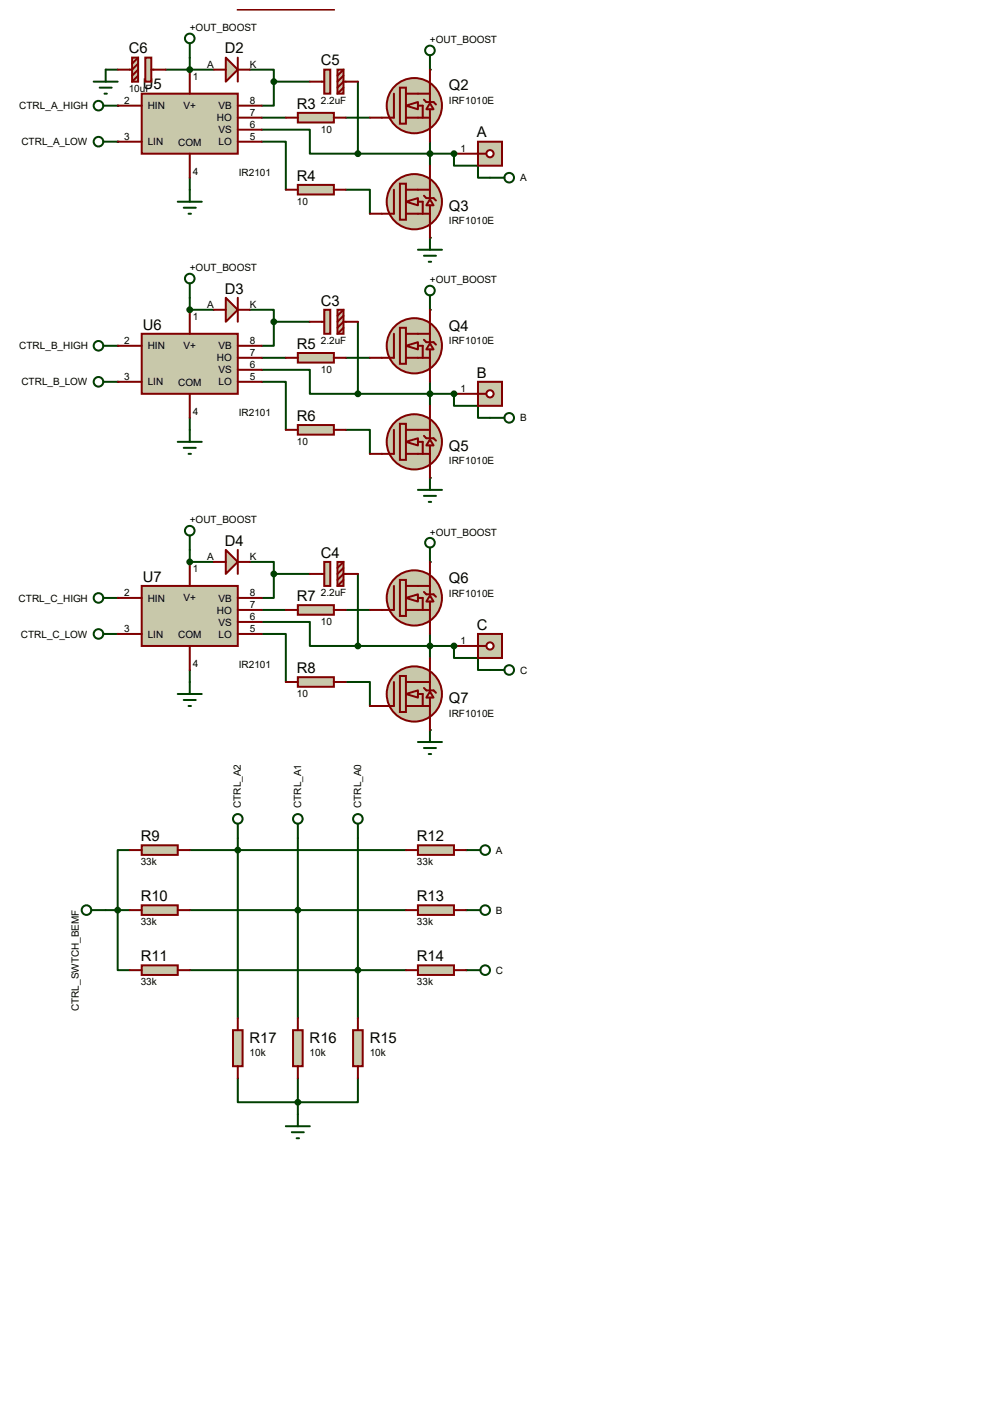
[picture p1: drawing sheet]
<svg xmlns="http://www.w3.org/2000/svg" width="210mm" height="297mm" viewBox="0 0 210 297" stroke-linecap="round" stroke-linejoin="round" font-family="sans-serif">
<circle cx="90.9" cy="14.7" r=".21" fill="#004000"/>
<path d="M73.2 24.9h5M90.9 30v5.1M73.2 40.1h5v5.1" fill="none" stroke="#004000" stroke-width=".42"/>
<g fill="#004000">
<circle cx="90.9" cy="50.3" r=".21"/>
<circle cx="90.9" cy="65.5" r=".21"/>
</g>
<path d="M73.2 75.7h5M73.2 90.9h5v5.1M90.9 80.8v5.1" fill="none" stroke="#004000" stroke-width=".42"/>
<g fill="#004000">
<circle cx="90.9" cy="101.1" r=".21"/>
<circle cx="90.9" cy="118.9" r=".21"/>
</g>
<path d="M73.2 129h5M90.9 134.1v5.1M73.2 144.3h5v5.1" fill="none" stroke="#004000" stroke-width=".42"/>
<g fill="#004000">
<circle cx="90.9" cy="154.4" r=".21"/>
<circle cx="24.9" cy="22.4" r=".21"/>
<circle cx="24.9" cy="30" r=".21"/>
</g>
<path d="M40.1 37.6v2.5M55.4 30h5.1v10.1M55.4 24.9h5.1" fill="none" stroke="#004000" stroke-width=".42"/>
<g fill="#004000">
<circle cx="24.9" cy="73.2" r=".21"/>
<circle cx="24.9" cy="80.8" r=".21"/>
</g>
<path d="M55.4 75.7h5.1M40.1 88.4v2.5M55.4 80.8h5.1v10.1" fill="none" stroke="#004000" stroke-width=".42"/>
<g fill="#004000">
<circle cx="24.9" cy="126.5" r=".21"/>
<circle cx="24.9" cy="134.1" r=".21"/>
</g>
<path d="M55.4 134.1h5.1v10.2M55.4 129h5.1M90.9 136.7h5.1M40.1 141.7v2.6M27.4 179.8h-2.5v25.4h2.5M40.1 179.8h10.2M50.3 177.3v38.1M63 177.3v38.1M75.7 177.3v38.1M22.4 192.5h5M40.1 192.5h22.9M40.1 205.2h35.6" fill="none" stroke="#004000" stroke-width=".42"/>
<circle cx="96" cy="136.7" r=".21" fill="#004000"/>
<path d="M90.9 83.3h5.1M96 136.7v2.5h5.1v2.5h2.5" fill="none" stroke="#004000" stroke-width=".42"/>
<circle cx="96" cy="83.3" r=".21" fill="#004000"/>
<path d="M90.9 32.5h5.1M96 83.3v2.6h5.1v2.5h2.5" fill="none" stroke="#004000" stroke-width=".42"/>
<circle cx="96" cy="32.5" r=".21" fill="#004000"/>
<path d="M96 32.5v2.6h5.1v2.5h2.5M50.3 179.8h35.6" fill="none" stroke="#004000" stroke-width=".42"/>
<circle cx="98.6" cy="179.8" r=".21" fill="#004000"/>
<path d="M63 192.5h22.9" fill="none" stroke="#004000" stroke-width=".42"/>
<circle cx="98.6" cy="192.5" r=".21" fill="#004000"/>
<path d="M75.7 205.2h10.2" fill="none" stroke="#004000" stroke-width=".42"/>
<circle cx="98.6" cy="205.2" r=".21" fill="#004000"/>
<g fill="none" stroke="#004000" stroke-width=".42">
<path d="M40.1 12.2v2.5M52.8 14.7h5.1v2.6M57.9 17.3v5.1h-2.5M57.9 17.3h7.6M75.7 17.3v15.2M55.4 27.4h10.1v5.1h10.2M75.7 32.5h15.2M52.8 65.5h5.1v2.6M55.4 78.2h10.1v5.1h10.2M57.9 68.1v5.1h-2.5M57.9 68.1h7.6M75.7 68.1v15.2"/>
<path d="M75.7 83.3h15.2M52.8 118.9h5.1v2.5M55.4 131.6h10.1v5.1h10.2M57.9 121.4v5.1h-2.5M57.9 121.4h7.6M75.7 136.7h15.2M75.7 121.4v15.3M50.3 228.1v5.1h25.4v-5.1M63 228.1v7.6"/>
</g>
<circle cx="40.1" cy="14.7" r=".21" fill="#004000"/>
<path d="M40.1 14.7h5.1M40.1 63v2.5" fill="none" stroke="#004000" stroke-width=".42"/>
<circle cx="40.1" cy="65.5" r=".21" fill="#004000"/>
<path d="M40.1 65.5h5.1M40.1 118.9h5.1" fill="none" stroke="#004000" stroke-width=".42"/>
<circle cx="40.1" cy="118.9" r=".21" fill="#004000"/>
<g fill="none" stroke="#004000" stroke-width=".42">
<path d="M22.4 14.7h2.5M35.1 14.7h5M40.1 9.1v3.1M37.6 42.7h5.1M38.9 43.9h2.5M39.9 45.2h.5M40.1 40.1v2.6M40.1 116.3v2.6"/>
<circle cx="40.1" cy="8.1" r="1.02"/>
</g>
<path d="M47.8 12.2l2.5 2.5-2.5 2.6z" fill="#c8c8aa" stroke="#800000" stroke-width=".42"/>
<path d="M45.2 14.7h2.6M50.3 12.2v5.1M50.3 14.7h2.5" fill="none" stroke="#800000" stroke-width=".42"/>
<path d="M63 23.9h7.6v2h-7.6z" fill="#c8c8aa" stroke="#800000" stroke-width=".42"/>
<path d="M60.5 24.9h2.5M70.6 24.9h2.6" fill="none" stroke="#800000" stroke-width=".42"/>
<circle cx="90.9" cy="32.5" r=".51" fill="#004000" stroke="#004000" stroke-width=".42"/>
<g fill="none" stroke="#004000" stroke-width=".42">
<path d="M90.9 11.7v3"/>
<circle cx="90.9" cy="10.7" r="1.02"/>
</g>
<g fill="#c8c8aa" stroke="#800000" stroke-width=".42">
<path d="M85.9 22.4l2.5-.8v1.5z"/>
<path d="M84.6 18.5h1.3v7.7h-1.3z"/>
<circle cx="87.6" cy="22.4" r="5.8"/>
</g>
<path d="M83.3 19.8v5.1h-2.5M85.9 19.8h5M85.9 24.9h5M88.4 22.4h1v2.5" fill="none" stroke="#800000" stroke-width=".42"/>
<path d="M90.9 21.8l.8 1.3h-1.5z" fill="#c8c8aa" stroke="#800000" stroke-width=".42"/>
<path d="M90.9 14.7v2.6M90.9 17.5v4.1M78.2 24.9h2.6M89.7 21.1l.5 .5h1.5l.5 .5M90.9 23.1v6.9" fill="none" stroke="#800000" stroke-width=".42"/>
<path d="M63 39.1h7.6v2h-7.6z" fill="#c8c8aa" stroke="#800000" stroke-width=".42"/>
<path d="M60.5 40.1h2.5M70.6 40.1h2.6" fill="none" stroke="#800000" stroke-width=".42"/>
<path d="M88.4 52.8h5.1M89.7 54.1h2.5M90.7 55.4h.5M90.9 50.3v2.5" fill="none" stroke="#004000" stroke-width=".42"/>
<g fill="#c8c8aa" stroke="#800000" stroke-width=".42">
<path d="M85.9 42.7l2.5-.8v1.5z"/>
<path d="M84.6 38.9h1.3v7.6h-1.3z"/>
<circle cx="87.6" cy="42.7" r="5.8"/>
</g>
<path d="M83.3 40.1v5.1h-2.5M85.9 45.2h5M85.9 40.1h5M88.4 42.7h1v2.5" fill="none" stroke="#800000" stroke-width=".42"/>
<path d="M90.9 42.2l.8 1.2h-1.5z" fill="#c8c8aa" stroke="#800000" stroke-width=".42"/>
<path d="M90.9 35.1v2.5M90.9 37.8v4.1M78.2 45.2h2.6M89.7 41.4l.5 .5h1.5l.5 .5M90.9 43.4v6.9" fill="none" stroke="#800000" stroke-width=".42"/>
<g fill="none" stroke="#004000" stroke-width=".42">
<path d="M40.1 59.9v3.1M37.6 93.5h5.1M38.9 94.7h2.5M39.9 96h.5M40.1 90.9v2.6"/>
<circle cx="40.1" cy="58.9" r="1.02"/>
</g>
<path d="M47.8 63l2.5 2.5-2.5 2.6z" fill="#c8c8aa" stroke="#800000" stroke-width=".42"/>
<path d="M45.2 65.5h2.6M50.3 63v5.1M50.3 65.5h2.5" fill="none" stroke="#800000" stroke-width=".42"/>
<path d="M63 74.7h7.6v2h-7.6z" fill="#c8c8aa" stroke="#800000" stroke-width=".42"/>
<path d="M60.5 75.7h2.5M70.6 75.7h2.6" fill="none" stroke="#800000" stroke-width=".42"/>
<circle cx="90.9" cy="83.3" r=".51" fill="#004000" stroke="#004000" stroke-width=".42"/>
<g fill="none" stroke="#004000" stroke-width=".42">
<path d="M90.9 62.5v3"/>
<circle cx="90.9" cy="61.5" r="1.02"/>
</g>
<g fill="#c8c8aa" stroke="#800000" stroke-width=".42">
<path d="M85.9 73.2l2.5-.8v1.5z"/>
<path d="M84.6 69.3h1.3v7.7h-1.3z"/>
<circle cx="87.6" cy="73.2" r="5.8"/>
</g>
<path d="M83.3 70.6v5.1h-2.5M85.9 75.7h5M85.9 70.6h5M88.4 73.2h1v2.5" fill="none" stroke="#800000" stroke-width=".42"/>
<path d="M90.9 72.6l.8 1.3h-1.5z" fill="#c8c8aa" stroke="#800000" stroke-width=".42"/>
<path d="M78.2 75.7h2.6M89.7 71.9l.5 .5h1.5l.5 .5M90.9 65.5v2.6M90.9 68.3v4.1M90.9 73.9v6.9" fill="none" stroke="#800000" stroke-width=".42"/>
<path d="M63 89.9h7.6v2h-7.6z" fill="#c8c8aa" stroke="#800000" stroke-width=".42"/>
<path d="M60.5 90.9h2.5M70.6 90.9h2.6" fill="none" stroke="#800000" stroke-width=".42"/>
<path d="M88.4 103.6h5.1M89.7 104.9h2.5M90.7 106.2h.5M90.9 101.1v2.5" fill="none" stroke="#004000" stroke-width=".42"/>
<g fill="#c8c8aa" stroke="#800000" stroke-width=".42">
<path d="M85.9 93.5l2.5-.8v1.5z"/>
<path d="M84.6 89.7h1.3v7.6h-1.3z"/>
<circle cx="87.6" cy="93.5" r="5.8"/>
</g>
<path d="M83.3 90.9v5.1h-2.5M85.9 96h5M85.9 90.9h5M88.4 93.5h1v2.5" fill="none" stroke="#800000" stroke-width=".42"/>
<path d="M90.9 93l.8 1.2h-1.5z" fill="#c8c8aa" stroke="#800000" stroke-width=".42"/>
<path d="M78.2 96h2.6M89.7 92.2l.5 .5h1.5l.5 .5M90.9 85.9v2.5M90.9 88.6v4.1M90.9 94.2v6.9" fill="none" stroke="#800000" stroke-width=".42"/>
<g fill="none" stroke="#004000" stroke-width=".42">
<path d="M40.1 113.3v3M37.6 146.8h5.1M38.9 148.1h2.5M39.9 149.4h.5M40.1 144.3v2.5"/>
<circle cx="40.1" cy="112.3" r="1.02"/>
</g>
<path d="M47.8 116.3l2.5 2.6-2.5 2.5z" fill="#c8c8aa" stroke="#800000" stroke-width=".42"/>
<path d="M45.2 118.9h2.6M50.3 116.3v5.1M50.3 118.9h2.5" fill="none" stroke="#800000" stroke-width=".42"/>
<path d="M63 128h7.6v2h-7.6z" fill="#c8c8aa" stroke="#800000" stroke-width=".42"/>
<path d="M60.5 129h2.5M70.6 129h2.6" fill="none" stroke="#800000" stroke-width=".42"/>
<circle cx="90.9" cy="136.7" r=".51" fill="#004000" stroke="#004000" stroke-width=".42"/>
<g fill="none" stroke="#004000" stroke-width=".42">
<path d="M90.9 115.8v3.1"/>
<circle cx="90.9" cy="114.8" r="1.02"/>
</g>
<g fill="#c8c8aa" stroke="#800000" stroke-width=".42">
<path d="M85.9 126.5l2.5-.8v1.6z"/>
<path d="M84.6 122.7h1.3v7.6h-1.3z"/>
<circle cx="87.6" cy="126.5" r="5.8"/>
</g>
<path d="M83.3 124v5h-2.5M85.9 129h5M85.9 124h5M88.4 126.5h1v2.5" fill="none" stroke="#800000" stroke-width=".42"/>
<path d="M90.9 126l.8 1.3h-1.5z" fill="#c8c8aa" stroke="#800000" stroke-width=".42"/>
<path d="M90.9 118.9v2.5M78.2 129h2.6M89.7 125.2l.5 .5h1.5l.5 .5M90.9 121.7v4M90.9 127.3v6.8" fill="none" stroke="#800000" stroke-width=".42"/>
<path d="M63 143.3h7.6v2h-7.6z" fill="#c8c8aa" stroke="#800000" stroke-width=".42"/>
<path d="M60.5 144.3h2.5M70.6 144.3h2.6" fill="none" stroke="#800000" stroke-width=".42"/>
<path d="M88.4 157h5.1M89.7 158.2h2.5M90.7 159.5h.5M90.9 154.4v2.6" fill="none" stroke="#004000" stroke-width=".42"/>
<g fill="#c8c8aa" stroke="#800000" stroke-width=".42">
<path d="M85.9 146.8l2.5-.8v1.6z"/>
<path d="M84.6 143h1.3v7.6h-1.3z"/>
<circle cx="87.6" cy="146.8" r="5.8"/>
</g>
<path d="M83.3 144.3v5.1h-2.5M85.9 149.4h5M85.9 144.3h5M88.4 146.8h1v2.6" fill="none" stroke="#800000" stroke-width=".42"/>
<path d="M90.9 146.3l.8 1.3h-1.5z" fill="#c8c8aa" stroke="#800000" stroke-width=".42"/>
<path d="M90.9 139.2v2.5M78.2 149.4h2.6M89.7 145.5l.5 .5h1.5l.5 .6M90.9 142v4M90.9 147.6v6.8" fill="none" stroke="#800000" stroke-width=".42"/>
<path d="M101.1 30h5.1v5.1h-5.1z" fill="#c8c8aa" stroke="#800000" stroke-width=".42"/>
<path d="M101.1 32.5h1.8" fill="none" stroke="#800000" stroke-width=".42"/>
<circle cx="103.6" cy="32.5" r=".76" fill="#fff" stroke="#800000" stroke-width=".42"/>
<path d="M96 32.5h5.1" fill="none" stroke="#800000" stroke-width=".42"/>
<path d="M101.1 80.8h5.1v5.1h-5.1z" fill="#c8c8aa" stroke="#800000" stroke-width=".42"/>
<path d="M101.1 83.3h1.8" fill="none" stroke="#800000" stroke-width=".42"/>
<circle cx="103.6" cy="83.3" r=".76" fill="#fff" stroke="#800000" stroke-width=".42"/>
<path d="M96 83.3h5.1" fill="none" stroke="#800000" stroke-width=".42"/>
<path d="M101.1 134.1h5.1v5.1h-5.1z" fill="#c8c8aa" stroke="#800000" stroke-width=".42"/>
<path d="M101.1 136.7h1.8" fill="none" stroke="#800000" stroke-width=".42"/>
<circle cx="103.6" cy="136.7" r=".76" fill="#fff" stroke="#800000" stroke-width=".42"/>
<path d="M96 136.7h5.1" fill="none" stroke="#800000" stroke-width=".42"/>
<g fill="none" stroke="#004000" stroke-width=".42">
<path d="M21.8 22.4h3.1M21.8 30h3.1"/>
<circle cx="20.8" cy="22.4" r="1.02"/>
<circle cx="20.8" cy="30" r="1.02"/>
</g>
<path d="M30 19.8h20.3v12.7h-20.3z" fill="#c8c8aa" stroke="#800000" stroke-width=".42"/>
<path d="M40.1 14.7v5.1M24.9 22.4h5.1M24.9 30h5.1M40.1 32.5v5.1M50.3 22.4h5.1M50.3 30h5.1M50.3 24.9h5.1M50.3 27.4h5.1" fill="none" stroke="#800000" stroke-width=".42"/>
<g fill="none" stroke="#004000" stroke-width=".42">
<path d="M21.8 73.2h3.1M21.8 80.8h3.1"/>
<circle cx="20.8" cy="73.2" r="1.02"/>
<circle cx="20.8" cy="80.8" r="1.02"/>
</g>
<path d="M30 70.6h20.3v12.7h-20.3z" fill="#c8c8aa" stroke="#800000" stroke-width=".42"/>
<path d="M24.9 73.2h5.1M40.1 65.5v5.1M50.3 73.2h5.1M50.3 75.7h5.1M50.3 78.2h5.1M24.9 80.8h5.1M40.1 83.3v5.1M50.3 80.8h5.1" fill="none" stroke="#800000" stroke-width=".42"/>
<g fill="none" stroke="#004000" stroke-width=".42">
<path d="M21.8 126.5h3.1M21.8 134.1h3.1"/>
<circle cx="20.8" cy="134.1" r="1.02"/>
<circle cx="20.8" cy="126.5" r="1.02"/>
</g>
<path d="M30 124h20.3v12.7h-20.3z" fill="#c8c8aa" stroke="#800000" stroke-width=".42"/>
<path d="M40.1 118.9v5.1M24.9 126.5h5.1M24.9 134.1h5.1M40.1 136.7v5M50.3 126.5h5.1M50.3 134.1h5.1M50.3 129h5.1M50.3 131.6h5.1" fill="none" stroke="#800000" stroke-width=".42"/>
<g fill="none" stroke="#004000" stroke-width=".42">
<path d="M19.3 192.5h3.1"/>
<circle cx="18.3" cy="192.5" r="1.02"/>
</g>
<path d="M30 178.8h7.6v2h-7.6z" fill="#c8c8aa" stroke="#800000" stroke-width=".42"/>
<path d="M27.4 179.8h2.6M37.6 179.8h2.5" fill="none" stroke="#800000" stroke-width=".42"/>
<path d="M30 191.5h7.6v2h-7.6z" fill="#c8c8aa" stroke="#800000" stroke-width=".42"/>
<path d="M27.4 192.5h2.6M37.6 192.5h2.5" fill="none" stroke="#800000" stroke-width=".42"/>
<path d="M30 204.2h7.6v2h-7.6z" fill="#c8c8aa" stroke="#800000" stroke-width=".42"/>
<path d="M27.4 205.2h2.6M37.6 205.2h2.5" fill="none" stroke="#800000" stroke-width=".42"/>
<path d="M74.7 217.9h2v7.7h-2z" fill="#c8c8aa" stroke="#800000" stroke-width=".42"/>
<path d="M75.7 215.4v2.5M75.7 225.6v2.5" fill="none" stroke="#800000" stroke-width=".42"/>
<path d="M62 217.9h2v7.7h-2z" fill="#c8c8aa" stroke="#800000" stroke-width=".42"/>
<path d="M63 215.4v2.5M63 225.6v2.5" fill="none" stroke="#800000" stroke-width=".42"/>
<path d="M49.3 217.9h2v7.7h-2z" fill="#c8c8aa" stroke="#800000" stroke-width=".42"/>
<path d="M50.3 215.4v2.5M50.3 225.6v2.5" fill="none" stroke="#800000" stroke-width=".42"/>
<g fill="#004000" stroke="#004000" stroke-width=".42">
<circle cx="24.9" cy="192.5" r=".51"/>
<circle cx="50.3" cy="179.8" r=".51"/>
<circle cx="63" cy="192.5" r=".51"/>
<circle cx="75.7" cy="205.2" r=".51"/>
<circle cx="96" cy="136.7" r=".51"/>
<circle cx="96" cy="83.3" r=".51"/>
<circle cx="96" cy="32.5" r=".51"/>
</g>
<g fill="none" stroke="#004000" stroke-width=".42">
<path d="M103.6 37.6h3.1M103.6 88.4h3.1M103.6 141.7h3.1M50.3 174.2v3.1M63 174.2v3.1M75.7 174.2v3.1M98.6 179.8h3"/>
<circle cx="107.7" cy="37.6" r="1.02"/>
<circle cx="107.7" cy="88.4" r="1.02"/>
<circle cx="107.7" cy="141.7" r="1.02"/>
<circle cx="50.3" cy="173.2" r="1.02"/>
<circle cx="63" cy="173.2" r="1.02"/>
<circle cx="75.7" cy="173.2" r="1.02"/>
<circle cx="102.6" cy="179.8" r="1.02"/>
</g>
<path d="M88.4 178.8h7.6v2h-7.6z" fill="#c8c8aa" stroke="#800000" stroke-width=".42"/>
<path d="M85.9 179.8h2.5M96 179.8h2.6" fill="none" stroke="#800000" stroke-width=".42"/>
<g fill="none" stroke="#004000" stroke-width=".42">
<path d="M98.6 192.5h3"/>
<circle cx="102.6" cy="192.5" r="1.02"/>
</g>
<path d="M88.4 191.5h7.6v2h-7.6z" fill="#c8c8aa" stroke="#800000" stroke-width=".42"/>
<path d="M85.9 192.5h2.5M96 192.5h2.6" fill="none" stroke="#800000" stroke-width=".42"/>
<g fill="none" stroke="#004000" stroke-width=".42">
<path d="M98.6 205.2h3"/>
<circle cx="102.6" cy="205.2" r="1.02"/>
</g>
<path d="M88.4 204.2h7.6v2h-7.6z" fill="#c8c8aa" stroke="#800000" stroke-width=".42"/>
<path d="M85.9 205.2h2.5M96 205.2h2.6" fill="none" stroke="#800000" stroke-width=".42"/>
<path d="M60.5 238.3h5M61.7 239.5h2.6M63 235.7v2.6M62.7 240.8h.5" fill="none" stroke="#004000" stroke-width=".42"/>
<circle cx="63" cy="233.2" r=".51" fill="#004000" stroke="#004000" stroke-width=".42"/>
<g fill="#c8c8aa" stroke="#800000" stroke-width=".42">
<path d="M50.3 2h20.3z"/>
<path d="M68.6 65.5h1.2v5.1h-1.2z"/>
<path d="M71.4 65.5h1.2v5.1h-1.2z"/>
</g>
<path d="M65.5 68.1h3.1M72.6 65.5l-1.2 1.3M72.6 66.8l-1.2 1.3M72.6 69.3l-1.2 1.3M75.7 68.1h-3.1l-1.2 1.2" fill="none" stroke="#800000" stroke-width=".42"/>
<g fill="#c8c8aa" stroke="#800000" stroke-width=".42">
<path d="M68.6 118.9h1.2v5.1h-1.2z"/>
<path d="M71.4 118.9h1.2v5.1h-1.2z"/>
</g>
<path d="M72.6 118.9l-1.2 1.2M65.5 121.4h3.1M72.6 120.1l-1.2 1.3M72.6 122.7l-1.2 1.3M75.7 121.4h-3.1l-1.2 1.3" fill="none" stroke="#800000" stroke-width=".42"/>
<g fill="#004000" stroke="#004000" stroke-width=".42">
<circle cx="75.7" cy="136.7" r=".51"/>
<circle cx="57.9" cy="121.4" r=".51"/>
<circle cx="57.9" cy="68.1" r=".51"/>
<circle cx="75.7" cy="83.3" r=".51"/>
</g>
<g fill="#c8c8aa" stroke="#800000" stroke-width=".42">
<path d="M68.6 14.7h1.2v5.1h-1.2z"/>
<path d="M71.4 14.7h1.2v5.1h-1.2z"/>
</g>
<path d="M65.5 17.3h3.1M72.6 14.7l-1.2 1.3M72.6 16l-1.2 1.3M72.6 18.5l-1.2 1.3M75.7 17.3h-3.1l-1.2 1.2" fill="none" stroke="#800000" stroke-width=".42"/>
<g fill="#004000" stroke="#004000" stroke-width=".42">
<circle cx="75.7" cy="32.5" r=".51"/>
<circle cx="57.9" cy="17.3" r=".51"/>
<circle cx="40.1" cy="14.7" r=".51"/>
<circle cx="40.1" cy="65.5" r=".51"/>
<circle cx="40.1" cy="118.9" r=".51"/>
</g>
<path d="M19.8 17.3h5.1M21.1 18.5h2.5M22.1 19.8h.5M22.4 14.7v2.6" fill="none" stroke="#004000" stroke-width=".42"/>
<g fill="#c8c8aa" stroke="#800000" stroke-width=".42">
<path d="M30.7 12.2h1.3v5.1h-1.3z"/>
<path d="M27.9 12.2h1.3v5.1h-1.3z"/>
</g>
<path d="M29.2 13.5l-1.3 1.2h-3M29.2 16l-1.3 1.3M29.2 14.7l-1.3 1.3M29.2 12.2l-1.3 1.3M32 14.7h3.1" fill="none" stroke="#800000" stroke-width=".42"/>
<g font-size="3.1">
<text x="27.2" y="11.3">C6</text>
<text x="47.5" y="11.3">D2</text>
<text x="67.9" y="13.8">C5</text>
<text x="30.2" y="18.9">U5</text>
<text x="62.8" y="23">R3</text>
<text x="95" y="19.1">Q2</text>
<text x="100.9" y="29.1">A</text>
<text x="62.8" y="38.2">R4</text>
<text x="95" y="44.5">Q3</text>
<text x="47.5" y="62.1">D3</text>
<text x="67.9" y="64.6">C3</text>
<text x="30.2" y="69.7">U6</text>
<text x="95" y="69.9">Q4</text>
<text x="62.8" y="73.8">R5</text>
<text x="100.9" y="79.9">B</text>
<text x="62.8" y="89">R6</text>
<text x="95" y="95.3">Q5</text>
<text x="47.5" y="115.4">D4</text>
<text x="67.9" y="118">C4</text>
<text x="30.2" y="123.1">U7</text>
<text x="95" y="123.3">Q6</text>
<text x="62.8" y="127.1">R7</text>
<text x="100.9" y="133.2">C</text>
<text x="62.8" y="142.4">R8</text>
<text x="95" y="148.7">Q7</text>
<text x="29.8" y="177.9">R9</text>
<text x="88.2" y="177.9">R12</text>
<text x="29.8" y="190.6">R10</text>
<text x="88.2" y="190.6">R13</text>
<text x="29.8" y="203.3">R11</text>
<text x="88.2" y="203.3">R14</text>
<text x="52.8" y="220.6">R17</text>
<text x="65.5" y="220.6">R16</text>
<text x="78.2" y="220.6">R15</text>
</g>
<g font-size="2.1">
<text x="40.1" y="6.6">+OUT_BOOST</text>
<text x="90.9" y="9.1">+OUT_BOOST</text>
<text x="40.8" y="16.9">1</text>
<text x="43.8" y="14.4">A</text>
<text x="52.8" y="14.4">K</text>
<text x="4.1" y="23.1">CTRL_A_HIGH</text>
<text x="26.2" y="22">2</text>
<text x="27.2" y="19.4">10uF</text>
<text x="31.2" y="23.1">HIN</text>
<text x="38.8" y="23">V+</text>
<text x="46.2" y="23.1">VB</text>
<text x="52.8" y="22">8</text>
<text x="67.9" y="22">2.2uF</text>
<text x="95" y="22.1">IRF1010E</text>
<text x="26.2" y="29.6">3</text>
<text x="45.9" y="25.7">HO</text>
<text x="46.2" y="28.2">VS</text>
<text x="52.8" y="24.5">7</text>
<text x="52.8" y="27.1">6</text>
<text x="52.8" y="29.6">5</text>
<text x="67.9" y="28.1">10</text>
<text x="4.5" y="30.7">CTRL_A_LOW</text>
<text x="31.2" y="30.7">LIN</text>
<text x="37.7" y="30.9">COM</text>
<text x="46.2" y="30.7">LO</text>
<text x="97.4" y="32.1">1</text>
<text x="40.8" y="37">4</text>
<text x="50.5" y="37.2">IR2101</text>
<text x="110" y="38.4">A</text>
<text x="62.8" y="43.3">10</text>
<text x="95" y="47.5">IRF1010E</text>
<text x="40.1" y="57.4">+OUT_BOOST</text>
<text x="90.9" y="59.9">+OUT_BOOST</text>
<text x="43.8" y="65.2">A</text>
<text x="52.8" y="65.2">K</text>
<text x="40.8" y="67.7">1</text>
<text x="4.1" y="73.9">CTRL_B_HIGH</text>
<text x="26.2" y="72.8">2</text>
<text x="31.2" y="73.9">HIN</text>
<text x="38.8" y="73.8">V+</text>
<text x="45.9" y="76.5">HO</text>
<text x="46.2" y="73.9">VB</text>
<text x="52.8" y="72.8">8</text>
<text x="52.8" y="75.3">7</text>
<text x="52.8" y="77.9">6</text>
<text x="67.9" y="72.8">2.2uF</text>
<text x="95" y="72.9">IRF1010E</text>
<text x="4.5" y="81.5">CTRL_B_LOW</text>
<text x="26.2" y="80.4">3</text>
<text x="31.2" y="81.5">LIN</text>
<text x="37.7" y="81.7">COM</text>
<text x="46.2" y="79">VS</text>
<text x="46.2" y="81.5">LO</text>
<text x="52.8" y="80.4">5</text>
<text x="67.9" y="78.9">10</text>
<text x="97.4" y="82.9">1</text>
<text x="40.8" y="87.8">4</text>
<text x="50.5" y="88">IR2101</text>
<text x="110" y="89.2">B</text>
<text x="62.8" y="94.1">10</text>
<text x="95" y="98.3">IRF1010E</text>
<text x="40.1" y="110.7">+OUT_BOOST</text>
<text x="90.9" y="113.3">+OUT_BOOST</text>
<text x="43.8" y="118.5">A</text>
<text x="52.8" y="118.5">K</text>
<text x="40.8" y="121">1</text>
<text x="3.9" y="127.3">CTRL_C_HIGH</text>
<text x="26.2" y="126.1">2</text>
<text x="31.2" y="127.3">HIN</text>
<text x="38.8" y="127.2">V+</text>
<text x="45.9" y="129.8">HO</text>
<text x="46.2" y="127.3">VB</text>
<text x="52.8" y="126.1">8</text>
<text x="52.8" y="128.7">7</text>
<text x="52.8" y="131.2">6</text>
<text x="67.9" y="126.1">2.2uF</text>
<text x="95" y="126.2">IRF1010E</text>
<text x="4.4" y="134.9">CTRL_C_LOW</text>
<text x="26.2" y="133.7">3</text>
<text x="31.2" y="134.9">LIN</text>
<text x="37.7" y="135">COM</text>
<text x="46.2" y="132.3">VS</text>
<text x="46.2" y="134.9">LO</text>
<text x="52.8" y="133.7">5</text>
<text x="67.9" y="132.2">10</text>
<text x="97.4" y="136.3">1</text>
<text x="40.8" y="141.1">4</text>
<text x="50.5" y="141.4">IR2101</text>
<text x="110" y="142.5">C</text>
<text x="62.8" y="147.4">10</text>
<text x="95" y="151.6">IRF1010E</text>
<text x="51" y="170.9" transform="rotate(-90 51 170.9)">CTRL_A2</text>
<text x="63.7" y="170.9" transform="rotate(-90 63.7 170.9)">CTRL_A1</text>
<text x="76.4" y="170.9" transform="rotate(-90 76.4 170.9)">CTRL_A0</text>
<text x="29.8" y="183">33k</text>
<text x="88.2" y="183">33k</text>
<text x="104.9" y="180.6">A</text>
<text x="29.8" y="195.7">33k</text>
<text x="88.2" y="195.7">33k</text>
<text x="104.9" y="193.3">B</text>
<text x="29.8" y="208.4">33k</text>
<text x="88.2" y="208.4">33k</text>
<text x="104.9" y="206">C</text>
<text x="16.7" y="213.9" transform="rotate(-90 16.7 213.9)">CTRL_SWTCH_BEMF</text>
<text x="52.8" y="223.5">10k</text>
<text x="65.5" y="223.5">10k</text>
<text x="78.2" y="223.5">10k</text>
</g>
</svg>
